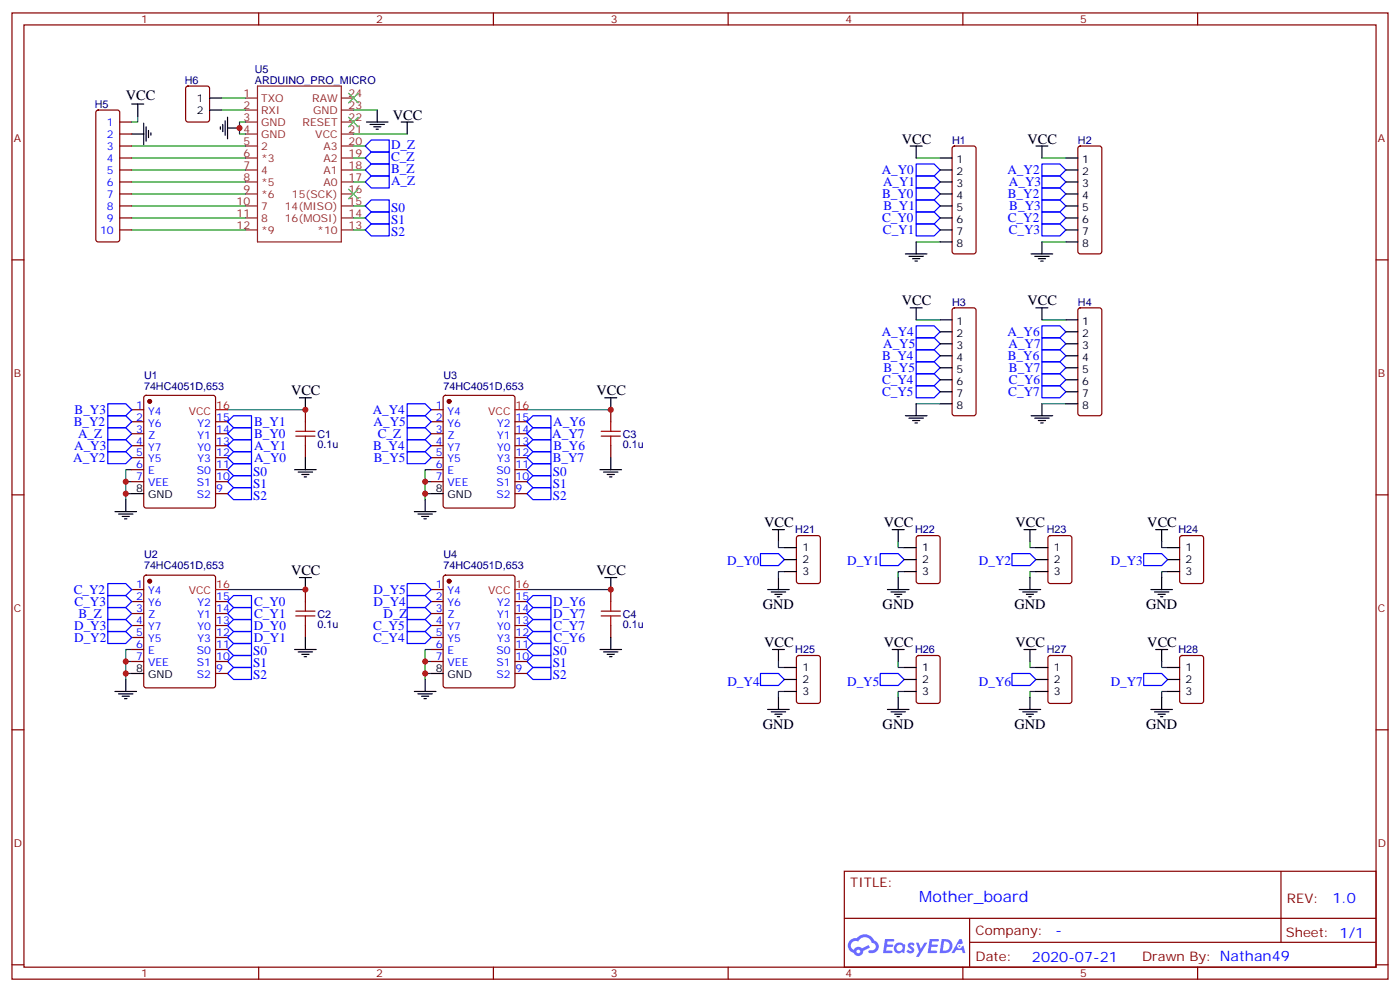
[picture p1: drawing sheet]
<svg xmlns="http://www.w3.org/2000/svg" width="412mm" height="292mm" viewBox="0 0 412 292" stroke-linecap="round" stroke-linejoin="round" font-family="sans-serif">
<g fill="none" stroke="#8c2424" stroke-width=".35">
<path d="M72.3 39.4h3.5M72.3 32.4h3.5M72.3 28.9h3.5M72.3 35.9h3.5M75.8 25.3h24.7v45.9h-24.7zM100.5 39.4h3.6M100.5 32.4h3.6M100.5 28.9h3.6M100.5 35.9h3.6M72.3 43h3.5M72.3 46.5h3.5M72.3 50h3.5"/>
<path d="M72.3 53.6h3.5M72.3 57.1h3.5M100.5 43h3.6M100.5 46.5h3.6M100.5 50h3.6M100.5 53.6h3.6M100.5 57.1h3.6M72.3 60.6h3.5M72.3 64.1h3.5M72.3 67.7h3.5M100.5 60.6h3.6M100.5 64.1h3.6"/>
<path d="M100.5 67.7h3.6"/>
</g>
<g fill="none" stroke="#000" stroke-width=".35">
<path d="M38.8 39.4h3.5M38.8 30.6h3.5M40.6 30.6v3.5M42.3 36.3v6.3M43 37.3v4.3M43.7 38.4v2.1M44.4 39.1v.7M61.7 28.9h3.6M61.7 32.4h3.6M64.9 37.3v.7M65.6 36.6v2.1M66.3 35.6v4.2"/>
<path d="M67 37.7h3.6M67 34.5v6.4M107.9 35.9h6.4M109 36.6h4.2M110.1 37.3h2.1M110.8 38h.7M111.1 32.4v3.5M118.2 35.9h3.5M119.9 35.9v3.5M88.2 117.1h3.5M90 117.1v3.5M178.2 117.1h3.5"/>
<path d="M179.9 117.1v3.5M33.9 150.6h6.3M34.9 151.3h4.3M36 152h2.1M36.7 152.7h.7M37 147v3.6M38.8 145.3h3.5M122.1 150.6h6.3M123.1 151.3h4.3M124.2 152h2.1M124.9 152.7h.7M125.2 147v3.6"/>
<path d="M127 145.3h3.5M88.2 170h3.5M90 170v3.5M178.2 170h3.5M179.9 170v3.5M37 200v3.5M38.8 198.2h3.5M125.2 200v3.5M127 198.2h3.5M33.9 203.5h6.3M34.9 204.2h4.3M36 204.9h2.1"/>
<path d="M36.7 205.6h.7M122.1 203.5h6.3M123.1 204.2h4.3M124.2 204.9h2.1M124.9 205.6h.7"/>
</g>
<g fill="none" stroke="#008700" stroke-width=".35">
<path d="M40.6 34.1v1.8h-1.8M65.3 32.4h7M65.3 28.9h7M72.3 35.9h-1.7v3.5h1.7M104.1 39.4h15.8M104.1 32.4h7M38.8 43h33.5M38.8 46.5h33.5M38.8 50h33.5M38.8 53.6h33.5M38.8 57.1h33.5M104.1 43h3.5"/>
<path d="M104.1 46.5h3.5M104.1 50h3.5M104.1 53.6h3.5M38.8 67.7h33.5M38.8 64.1h33.5M38.8 60.6h33.5M104.1 67.7h3.5M104.1 64.1h3.5M104.1 60.6h3.5M38.8 138.2h-1.8v7.1M67 120.6h23M127 138.2h-1.8v7.1"/>
<path d="M155.2 120.6h24.7M37 141.7h1.8M38.8 145.3h-1.8v1.7M125.2 141.7h1.8M127 145.3h-1.8v1.7M67 173.5h23M155.2 173.5h24.7M37 194.7h1.8M38.8 198.2h-1.8v1.8M38.8 191.1h-1.8v7.1M125.2 194.7h1.8M127 198.2h-1.8v1.8"/>
<path d="M127 191.1h-1.8v7.1"/>
</g>
<g fill="none" stroke="#00f" stroke-width=".35">
<path d="M107.6 43l1.8-1.8h5.3v3.5h-5.3zM107.6 46.5l1.8-1.8h5.3v3.6h-5.3zM107.6 50l1.8-1.7h5.3v3.5h-5.3zM107.6 53.6l1.8-1.8h5.3v3.5h-5.3zM109.4 58.8h5.3v3.6h-5.3l-1.8-1.8zM109.4 62.4h5.3v3.5h-5.3l-1.8-1.8zM109.4 65.9h5.3v3.5h-5.3l-1.8-1.7zM31.7 125.9h5.3l1.8 1.7-1.8 1.8h-5.3zM68.8 136.5h5.3v3.5h-5.3l-1.8-1.8zM68.8 140h5.3v3.5h-5.3l-1.8-1.8zM119.9 125.9h5.3l1.8 1.7-1.8 1.8h-5.3zM157 136.5h5.3v3.5h-5.3l-1.8-1.8z"/>
<path d="M157 140h5.3v3.5h-5.3l-1.8-1.8zM68.8 143.5h5.3v3.5h-5.3l-1.8-1.7zM157 143.5h5.3v3.5h-5.3l-1.8-1.7zM31.7 178.8h5.3l1.8 1.8-1.8 1.7h-5.3zM119.9 178.8h5.3l1.8 1.8-1.8 1.7h-5.3zM68.8 189.4h5.3v3.5h-5.3l-1.8-1.8zM68.8 192.9h5.3v3.5h-5.3l-1.8-1.7zM68.8 196.4h5.3v3.6h-5.3l-1.8-1.8zM157 189.4h5.3v3.5h-5.3l-1.8-1.8zM157 192.9h5.3v3.5h-5.3l-1.8-1.7zM157 196.4h5.3v3.6h-5.3l-1.8-1.8z"/>
</g>
<path d="M102.7 27.4l2.8 2.9M102.7 34.5l2.8 2.8M105.5 27.4l-2.8 2.9M105.5 34.5l-2.8 2.8M102.7 55.7l2.8 2.8M105.5 55.7l-2.8 2.8" fill="none" stroke="#3c3" stroke-width=".35"/>
<g fill="none" stroke="#870000" stroke-width=".35">
<path d="M3.5 3.8h405.4v284.3h-405.4zM7.1 7.3h398.2v277.3h-398.2zM76.2 3.8v3.5M145.3 3.8v3.5M214.5 3.8v3.5M283.6 3.8v3.5M352.8 3.8v3.5M28.5 32.6l.4-.2h5.7l.5 .2 .2 .5v37.4l-.3 .5-.4 .2h-5.7l-.5-.2-.2-.5v-37.4zM35.3 35.9h3.5M35.3 39.4h3.5M54.9 25.5l.5-.2h5.6l.7 .5v9.4l-.4 .7h-5.9l-.7-.4v-9.5zM35.3 43h3.5"/>
<path d="M35.3 46.5h3.5M35.3 50h3.5M35.3 53.6h3.5M35.3 57.1h3.5M3.5 76.5h3.6M35.3 60.6h3.5M35.3 64.1h3.5M35.3 67.7h3.5M405.3 76.5h3.6M42.6 116.6l.4-.3h19.8l.6 .5 .1 32-.5 .7h-20l-.6-.5-.1-31.9zM130.8 116.6l.4-.3h19.8l.6 .5 .1 32-.5 .7h-20l-.6-.5-.1-31.9zM38.8 120.6h3.5"/>
<path d="M38.8 124.1h3.5M38.8 127.6h3.5M38.8 131.2h3.5M38.8 134.7h3.5M38.8 138.2h3.5M63.5 124.1h3.5M63.5 127.6h3.5M63.5 131.2h3.5M63.5 134.7h3.5M63.5 138.2h3.5M127 120.6h3.5M127 124.1h3.5"/>
<path d="M127 127.6h3.5M127 131.2h3.5M127 134.7h3.5M127 138.2h3.5M151.7 124.1h3.5M151.7 127.6h3.5M151.7 131.2h3.5M151.7 134.7h3.5M151.7 138.2h3.5M3.5 145.6h3.6M38.8 141.7h3.5M63.5 141.7h3.5"/>
<path d="M63.5 145.3h3.5M127 141.7h3.5M151.7 141.7h3.5M151.7 145.3h3.5M405.3 145.6h3.6M38.8 173.5h3.5M38.8 177h3.5M42.6 169.5l.4-.2h19.8l.6 .4 .1 32-.5 .7h-20l-.6-.4-.1-32zM63.5 177h3.5M127 173.5h3.5M127 177h3.5M130.8 169.5l.4-.2h19.8l.6 .4 .1 32-.5 .7h-20l-.6-.4-.1-32z"/>
<path d="M151.7 177h3.5M38.8 180.6h3.5M38.8 184.1h3.5M38.8 187.6h3.5M38.8 191.1h3.5M38.8 194.7h3.5M63.5 180.6h3.5M63.5 184.1h3.5M63.5 187.6h3.5M63.5 191.1h3.5M63.5 194.7h3.5M63.5 198.2h3.5"/>
<path d="M127 180.6h3.5M127 184.1h3.5M127 187.6h3.5M127 191.1h3.5M127 194.7h3.5M151.7 180.6h3.5M151.7 184.1h3.5M151.7 187.6h3.5M151.7 191.1h3.5M151.7 194.7h3.5M151.7 198.2h3.5M3.5 214.8h3.6"/>
<path d="M405.3 214.8h3.6M248.7 256.4h156.6v28.2h-156.6zM377.3 256.4v20.9M248.7 270.2h156.5M285.6 277.3h119.6M285.6 270.2v14.2M3.5 283.9h3.6M76.2 284.6v3.5M145.3 284.6v3.5M214.5 284.6v3.5M283.6 284.6v3.5M352.8 284.6v3.5"/>
<path d="M405.3 283.9h3.6"/>
</g>
<g fill="#870000" stroke="#870000" stroke-width=".35">
<circle cx="44.1" cy="171" r=".53"/>
<circle cx="132.3" cy="118.1" r=".53"/>
<circle cx="132.3" cy="171" r=".53"/>
<circle cx="44.1" cy="118.1" r=".53"/>
</g>
<path d="M63.5 120.6h3.5M151.7 120.6h3.5M63.5 173.5h3.5M151.7 173.5h3.5" fill="none" stroke="#f00" stroke-width=".35"/>
<g fill="#5487ff">
<path d="M267.7 277.6a1.22 1.22 0 0 1 1.7 .2l-.4 .6a.47 .47 0 0 0-.3-.4 .47 .47 0 0 0-.5 .2l.1 .2a1.14 1.14 0 0 1 .8 1.8 1.14 1.14 0 0 1-1.9 0l-.2-.2 .5-.6 .7 .5a.29 .29 0 0 0 .3-.3 .29 .29 0 0 0-.2-.3 1.04 1.04 0 0 1-.6-1.7z"/>
<path d="M260.7 276.3h2.4l.3 .2-.2 .5-1.8 .1-.1 .8h1.5l.3 .4-.3 .4h-1.6l-.2 1.1h1.7l.2 .3-.2 .3-2.6 .1z"/>
<path d="M273.8 276.3h2.4l.3 .2-.1 .5-1.8 .1-.2 .8h1.6l.3 .4-.4 .4h-1.6l-.1 1.1h1.7l.2 .3-.2 .3-2.6 .1z"/>
<path d="M282.6 276.3h.7l.3 1.3-.6 .3a.69 .69 0 0 0-1 .3 .69 .69 0 0 0 .4 .9 .69 .69 0 0 0 .9-.6l.5-.2 .6 2.2h-.8l-.2-.9h-1.8l-.5 .9h-.8z"/>
<path d="M269.8 277.4h.8l.6 1.8 1.1-1.8h.9l-2.6 4.2h-.8l.9-1.5z"/>
<path d="M277.4 276.3l-.6 4.2h1.3a2.11 2.11 0 0 0 2.5-2.1 2.11 2.11 0 0 0-2.5-2.1zM278.1 277.1a1.39 1.39 0 0 1 1.7 1.4 1.39 1.39 0 0 1-1.8 1.3h-.3z"/>
<path d="M263.7 277.9a1.54 1.54 0 0 0-.1 2.2 1.54 1.54 0 0 0 2.2 .1l.6 .3 .3-2.3-.2-.3h-.4a1.49 1.49 0 0 0-2.4 0zM264 278.9a.94 .94 0 0 1 1.8 0 .94 .94 0 0 1-1.8 0z"/>
<path d="M250.4 276.7a2.18 2.18 0 0 0 1.1 3.7 1.44 1.44 0 0 0 1.6 .9 1.44 1.44 0 0 0 1.2-1.4l2-1.1-.5-.7-1.9 1a1.47 1.47 0 0 0-2.4 .4 1.39 1.39 0 0 1-.7-1.9 1.39 1.39 0 0 1 2-.5 2.12 2.12 0 0 1 2.2-1.3 2.12 2.12 0 0 1 1.9 1.7 1.14 1.14 0 0 1 1.1 1.4 1.14 1.14 0 0 1-1.7 .7 .43 .43 0 0 0-.5 .4 .43 .43 0 0 0 .4 .5 1.98 1.98 0 0 0 2.5-1.2 1.98 1.98 0 0 0-1.2-2.6 3.1 3.1 0 0 0-5.3-.6l-.9 .1zM252.3 280a.55 .55 0 0 1 1.1 0 .55 .55 0 0 1-1.1 0z"/>
<circle cx="282.6" cy="278.4" r=".26"/>
</g>
<g fill="none" stroke="#00f" stroke-width=".35">
<path d="M269.9 58.8h5.3l1.7 1.8-1.7 1.8h-5.3zM269.9 55.3h5.3l1.7 1.8-1.7 1.7h-5.3zM269.9 51.8h5.3l1.7 1.8-1.7 1.7h-5.3zM269.9 48.3h5.3l1.7 1.7-1.7 1.8h-5.3zM306.9 58.8h5.3l1.8 1.8-1.8 1.8h-5.3zM306.9 55.3h5.3l1.8 1.8-1.8 1.7h-5.3zM306.9 51.8h5.3l1.8 1.8-1.8 1.7h-5.3zM306.9 48.3h5.3l1.8 1.7-1.8 1.8h-5.3zM269.9 65.9h5.3l1.7 1.8-1.7 1.7h-5.3zM269.9 62.4h5.3l1.7 1.7-1.7 1.8h-5.3zM306.9 65.9h5.3l1.8 1.8-1.8 1.7h-5.3zM306.9 62.4h5.3l1.8 1.7-1.8 1.8h-5.3z"/>
<path d="M269.9 99.4h5.3l1.7 1.8-1.7 1.7h-5.3zM269.9 95.9h5.3l1.7 1.7-1.7 1.8h-5.3zM306.9 99.4h5.3l1.8 1.8-1.8 1.7h-5.3zM306.9 95.9h5.3l1.8 1.7-1.8 1.8h-5.3zM31.7 118.8h5.3l1.8 1.8-1.8 1.7h-5.3zM119.9 118.8h5.3l1.8 1.8-1.8 1.7h-5.3zM269.9 113.5h5.3l1.7 1.8-1.7 1.8h-5.3zM269.9 110h5.3l1.7 1.8-1.7 1.7h-5.3zM269.9 106.5h5.3l1.7 1.7-1.7 1.8h-5.3zM269.9 102.9h5.3l1.7 1.8-1.7 1.8h-5.3zM306.9 113.5h5.3l1.8 1.8-1.8 1.8h-5.3zM306.9 110h5.3l1.8 1.8-1.8 1.7h-5.3z"/>
<path d="M306.9 106.5h5.3l1.8 1.7-1.8 1.8h-5.3zM306.9 102.9h5.3l1.8 1.8-1.8 1.8h-5.3zM31.7 132.9h5.3l1.8 1.8-1.8 1.8h-5.3zM31.7 129.4h5.3l1.8 1.8-1.8 1.7h-5.3zM31.7 122.3h5.3l1.8 1.8-1.8 1.8h-5.3zM67 127.6l1.8-1.7h5.3v3.5h-5.3zM68.8 132.9h5.3v3.6h-5.3l-1.8-1.8zM68.8 129.4h5.3v3.5h-5.3l-1.8-1.7zM68.8 122.3h5.3v3.6h-5.3l-1.8-1.8zM119.9 122.3h5.3l1.8 1.8-1.8 1.8h-5.3zM119.9 129.4h5.3l1.8 1.8-1.8 1.7h-5.3zM119.9 132.9h5.3l1.8 1.8-1.8 1.8h-5.3z"/>
<path d="M155.2 134.7l1.8-1.8h5.3v3.6h-5.3zM157 122.3h5.3v3.6h-5.3l-1.8-1.8zM157 125.9h5.3v3.5h-5.3l-1.8-1.8zM157 129.4h5.3v3.5h-5.3l-1.8-1.7zM31.7 171.7h5.3l1.8 1.8-1.8 1.8h-5.3zM31.7 175.3h5.3l1.8 1.7-1.8 1.8h-5.3zM67 177l1.8-1.7h5.3v3.5h-5.3zM68.8 178.8h5.3v3.5h-5.3l-1.8-1.7zM119.9 175.3h5.3l1.8 1.7-1.8 1.8h-5.3zM119.9 171.7h5.3l1.8 1.8-1.8 1.8h-5.3zM155.2 177l1.8-1.7h5.3v3.5h-5.3zM224 162.9h5.3l1.8 1.8-1.8 1.7h-5.3z"/>
<path d="M259.3 162.9h5.3l1.7 1.8-1.7 1.7h-5.3zM298.1 162.9h5.3l1.8 1.8-1.8 1.7h-5.3zM336.9 162.9h5.3l1.8 1.8-1.8 1.7h-5.3zM31.7 185.8h5.3l1.8 1.8-1.8 1.8h-5.3zM31.7 182.3h5.3l1.8 1.8-1.8 1.7h-5.3zM68.8 182.3h5.3v3.5h-5.3l-1.8-1.7zM68.8 185.8h5.3v3.6h-5.3l-1.8-1.8zM119.9 185.8h5.3l1.8 1.8-1.8 1.8h-5.3zM119.9 182.3h5.3l1.8 1.8-1.8 1.7h-5.3zM155.2 180.6l1.8-1.8h5.3v3.5h-5.3zM157 185.8h5.3v3.6h-5.3l-1.8-1.8zM157 182.3h5.3v3.5h-5.3l-1.8-1.7z"/>
<path d="M224 198.2h5.3l1.8 1.8-1.8 1.7h-5.3zM259.3 198.2h5.3l1.7 1.8-1.7 1.7h-5.3zM298.1 198.2h5.3l1.8 1.8-1.8 1.7h-5.3zM336.9 198.2h5.3l1.8 1.8-1.8 1.7h-5.3z"/>
</g>
<g fill="none" stroke="#870000" stroke-width=".35">
<path d="M280.7 43.2l.5-.2h5.6l.5 .2 .2 .5v30.3l-.2 .5-.5 .2h-5.6l-.5-.2-.2-.5v-30.3zM317.7 43.2l.5-.2h5.6l.5 .2 .3 .5v30.3l-.3 .5-.5 .2h-5.6l-.5-.2-.2-.5v-30.3zM280.7 90.8l.5-.2h5.6l.5 .2 .2 .5v30.3l-.2 .5-.5 .2h-5.6l-.5-.2-.2-.5v-30.3zM317.7 90.8l.5-.2h5.6l.5 .2 .3 .5v30.3l-.3 .5-.5 .2h-5.6l-.5-.2-.2-.5v-30.3zM90 120.6v3.5M90 131.2v3.5M179.9 120.6v3.5M179.9 131.2v3.5M234.8 157.8l.5-.2h5.6l.7 .5 .1 12.9-.5 .7h-5.9l-.6-.4-.1-13zM270.1 157.8l.5-.2h5.6l.7 .5v12.9l-.4 .7h-5.9l-.7-.4v-13zM308.9 157.8l.5-.2h5.6l.7 .5v12.9l-.4 .7h-5.9l-.7-.4v-13zM347.7 157.8l.5-.2h5.6l.7 .5v12.9l-.4 .7h-5.9l-.7-.4v-13z"/>
<path d="M90 173.5v3.5M179.9 173.5v3.5M90 184.1v3.5M179.9 184.1v3.5M234.8 193.1l.5-.2h5.6l.7 .4 .1 13-.5 .7h-5.9l-.6-.5-.1-12.9zM270.1 193.1l.5-.2h5.6l.7 .4v13l-.4 .7h-5.9l-.7-.5v-12.9zM308.9 193.1l.5-.2h5.6l.7 .4v13l-.4 .7h-5.9l-.7-.5v-12.9zM347.7 193.1l.5-.2h5.6l.7 .4v13l-.4 .7h-5.9l-.7-.5v-12.9z"/>
</g>
<g fill="none" stroke="#000" stroke-width=".35">
<path d="M268.1 43h3.5M269.9 43v3.5M276.9 46.5h3.6M276.9 50h3.6M276.9 53.6h3.6M276.9 57.1h3.6M305.2 43h3.5M306.9 43v3.5M314 46.5h3.5M314 50h3.5M314 53.6h3.5M314 57.1h3.5"/>
<path d="M266.7 74.7h6.3M267.8 75.4h4.2M268.8 76.1h2.1M269.5 76.8h.7M269.9 71.2v3.5M276.9 60.6h3.6M276.9 64.1h3.6M276.9 67.7h3.6M276.9 71.2h3.6M303.7 74.7h6.4M304.8 75.4h4.2M305.9 76.1h2.1"/>
<path d="M306.6 76.8h.7M306.9 71.2v3.5M314 60.6h3.5M314 64.1h3.5M314 67.7h3.5M314 71.2h3.5M268.1 90.6h3.5M269.9 90.6v3.5M276.9 94.1h3.6M276.9 97.6h3.6M305.2 90.6h3.5M306.9 90.6v3.5"/>
<path d="M314 94.1h3.5M314 97.6h3.5M269.9 118.8v3.5M276.9 101.2h3.6M276.9 104.7h3.6M276.9 108.2h3.6M276.9 111.8h3.6M276.9 115.3h3.6M276.9 118.8h3.6M306.9 118.8v3.5M314 101.2h3.5M314 104.7h3.5"/>
<path d="M314 108.2h3.5M314 111.8h3.5M314 115.3h3.5M314 118.8h3.5M86.8 138.2h6.3M87.8 138.9h4.3M88.9 139.6h2.1M90 134.7v3.5M176.7 138.2h6.4M177.8 138.9h4.2M178.9 139.6h2.1M179.9 134.7v3.5"/>
<path d="M266.7 122.3h6.3M267.8 123h4.2M268.8 123.8h2.1M269.5 124.5h.7M303.7 122.3h6.4M304.8 123h4.2M305.9 123.8h2.1M306.6 124.5h.7M89.6 140.3h.7M179.6 140.3h.7M227.5 155.9h3.6M229.3 155.9v3.5"/>
<path d="M262.8 155.9h3.5M264.6 155.9v3.5M301.6 155.9h3.6M303.4 155.9v3.5M340.4 155.9h3.6M342.2 155.9v3.5M226.1 173.5h6.4M227.2 174.2h4.2M228.2 174.9h2.2M229 175.6h.7M229.3 170v3.5M231.1 168.2h3.5"/>
<path d="M231.1 161.1h3.5M231.1 164.7h3.5M261.4 173.5h6.4M262.5 174.2h4.2M263.5 174.9h2.1M264.2 175.6h.7M264.6 170v3.5M266.3 168.2h3.6M266.3 161.1h3.6M266.3 164.7h3.6M300.2 173.5h6.4M301.3 174.2h4.2"/>
<path d="M302.3 174.9h2.1M303 175.6h.7M303.4 170v3.5M305.2 168.2h3.5M305.2 161.1h3.5M305.2 164.7h3.5M339 173.5h6.4M340.1 174.2h4.2M341.1 174.9h2.2M341.8 175.6h.7M342.2 170v3.5M344 168.2h3.5"/>
<path d="M344 161.1h3.5M344 164.7h3.5M86.8 191.1h6.3M87.8 191.8h4.3M88.9 192.5h2.1M89.6 193.3h.7M90 187.6v3.5M176.7 191.1h6.4M177.8 191.8h4.2M178.9 192.5h2.1M179.6 193.3h.7M179.9 187.6v3.5"/>
<path d="M227.5 191.1h3.6M229.3 191.1v3.6M231.1 196.4h3.5M231.1 200h3.5M262.8 191.1h3.5M264.6 191.1v3.6M266.3 196.4h3.6M266.3 200h3.6M301.6 191.1h3.6M303.4 191.1v3.6M305.2 196.4h3.5M305.2 200h3.5"/>
<path d="M340.4 191.1h3.6M342.2 191.1v3.6M344 196.4h3.5M344 200h3.5M226.1 208.8h6.4M227.2 209.5h4.2M228.2 210.2h2.2M229 210.9h.7M229.3 205.2v3.6M231.1 203.5h3.5M261.4 208.8h6.4M262.5 209.5h4.2"/>
<path d="M263.5 210.2h2.1M264.2 210.9h.7M264.6 205.2v3.6M266.3 203.5h3.6M300.2 208.8h6.4M301.3 209.5h4.2M302.3 210.2h2.1M303 210.9h.7M303.4 205.2v3.6M305.2 203.5h3.5M339 208.8h6.4M340.1 209.5h4.2"/>
<path d="M341.1 210.2h2.2M341.8 210.9h.7M342.2 205.2v3.6M344 203.5h3.5"/>
</g>
<g fill="none" stroke="#008700" stroke-width=".35">
<path d="M269.9 46.5h7M306.9 46.5h7.1M269.9 71.2h7M306.9 71.2h7.1M269.9 94.1h7M306.9 94.1h7.1M269.9 118.8h7M306.9 118.8h7.1M229.3 159.4v1.7h1.8M264.6 159.4v1.7h1.7M303.4 159.4v1.7h1.8M342.2 159.4v1.7h1.8"/>
<path d="M231.1 168.2h-1.8v1.8M266.3 168.2h-1.7v1.8M305.2 168.2h-1.8v1.8M344 168.2h-1.8v1.8M229.3 194.7v1.7h1.8M264.6 194.7v1.7h1.7M303.4 194.7v1.7h1.8M342.2 194.7v1.7h1.8M231.1 203.5h-1.8v1.7M266.3 203.5h-1.7v1.7M305.2 203.5h-1.8v1.7M344 203.5h-1.8v1.7"/>
</g>
<g fill="none" stroke="#a10000" stroke-width=".35">
<path d="M87.1 126.9h5.7M87.1 128.3h5.7M90 124.1v2.8M90 128.3v2.9M177.1 126.9h5.6M177.1 128.3h5.6M179.9 124.1v2.8M179.9 128.3v2.9M87.1 179.8h5.7M90 177v2.8M177.1 179.8h5.6M179.9 177v2.8"/>
<path d="M87.1 181.3h5.7M90 181.3v2.8M177.1 181.3h5.6M179.9 181.3v2.8"/>
</g>
<g fill="#c00">
<circle cx="70.6" cy="37.7" r=".88"/>
<circle cx="125.2" cy="145.3" r=".88"/>
<circle cx="125.2" cy="141.7" r=".88"/>
<circle cx="37" cy="194.7" r=".88"/>
<circle cx="37" cy="198.2" r=".88"/>
<circle cx="125.2" cy="194.7" r=".88"/>
<circle cx="125.2" cy="198.2" r=".88"/>
<circle cx="37" cy="145.3" r=".88"/>
<circle cx="37" cy="141.7" r=".88"/>
<circle cx="90" cy="120.6" r=".88"/>
<circle cx="90" cy="173.5" r=".88"/>
<circle cx="179.9" cy="120.6" r=".88"/>
<circle cx="179.9" cy="173.5" r=".88"/>
</g>
<text font-size="4.6" fill="#00f" x="270.8" y="265.4">Mother_board</text>
<g font-size="4.2">
<text x="37" y="29.4">VCC</text>
<text x="115.7" y="35.2">VCC</text>
<text x="265.6" y="42.3">VCC</text>
<text x="302.7" y="42.3">VCC</text>
<text x="265.6" y="89.9">VCC</text>
<text x="302.7" y="89.9">VCC</text>
<text x="85.7" y="116.3">VCC</text>
<text x="175.7" y="116.3">VCC</text>
<text x="225.1" y="155.2">VCC</text>
<text x="260.3" y="155.2">VCC</text>
<text x="299.2" y="155.2">VCC</text>
<text x="338" y="155.2">VCC</text>
<text x="85.7" y="169.3">VCC</text>
<text x="175.7" y="169.3">VCC</text>
<text x="224.7" y="179.1">GND</text>
<text x="260" y="179.1">GND</text>
<text x="298.8" y="179.1">GND</text>
<text x="337.6" y="179.1">GND</text>
<text x="225.1" y="190.4">VCC</text>
<text x="260.3" y="190.4">VCC</text>
<text x="299.2" y="190.4">VCC</text>
<text x="338" y="190.4">VCC</text>
<text x="224.7" y="214.4">GND</text>
<text x="260" y="214.4">GND</text>
<text x="298.8" y="214.4">GND</text>
<text x="337.6" y="214.4">GND</text>
</g>
<g font-size="4.2" fill="#00f">
<text x="392.5" y="265.7">1.0</text>
<text x="310.9" y="275.2">-</text>
<text x="304" y="283">2020-07-21</text>
</g>
<g font-size="3.9" fill="#00f">
<text x="115.2" y="43.7">D_Z</text>
<text x="115.2" y="47.2">C_Z</text>
<text x="115.2" y="50.8">B_Z</text>
<text x="259.7" y="51.3">A_Y0</text>
<text x="296.8" y="51.3">A_Y2</text>
<text x="115.2" y="54.3">A_Z</text>
<text x="259.8" y="58.3">B_Y0</text>
<text x="260.1" y="54.8">A_Y1</text>
<text x="296.9" y="58.3">B_Y2</text>
<text x="297.2" y="54.8">A_Y3</text>
<text x="115.2" y="62.4">S0</text>
<text x="115.2" y="65.9">S1</text>
<text x="259.8" y="65.4">C_Y0</text>
<text x="260.3" y="61.8">B_Y1</text>
<text x="296.9" y="65.4">C_Y2</text>
<text x="297.3" y="61.8">B_Y3</text>
<text x="115.2" y="69.4">S2</text>
<text x="260.1" y="68.9">C_Y1</text>
<text x="297.1" y="68.9">C_Y3</text>
<text x="259.7" y="98.9">A_Y4</text>
<text x="296.8" y="98.9">A_Y6</text>
<text x="259.8" y="106">B_Y4</text>
<text x="260.2" y="102.4">A_Y5</text>
<text x="296.9" y="106">B_Y6</text>
<text x="297.1" y="102.4">A_Y7</text>
<text x="259.8" y="113">C_Y4</text>
<text x="260.3" y="109.5">B_Y5</text>
<text x="297.1" y="113">C_Y6</text>
<text x="297.2" y="109.5">B_Y7</text>
<text x="259.8" y="116.5">C_Y5</text>
<text x="297" y="116.5">C_Y7</text>
<text x="21.7" y="125.3">B_Y2</text>
<text x="22" y="121.8">B_Y3</text>
<text x="74.9" y="125.3">B_Y1</text>
<text x="109.8" y="121.8">A_Y4</text>
<text x="110.1" y="125.3">A_Y5</text>
<text x="163" y="125.3">A_Y6</text>
<text x="23" y="128.9">A_Z</text>
<text x="74.8" y="128.9">B_Y0</text>
<text x="111.3" y="128.9">C_Z</text>
<text x="162.7" y="128.9">A_Y7</text>
<text x="21.6" y="135.9">A_Y2</text>
<text x="21.9" y="132.4">A_Y3</text>
<text x="74.8" y="135.9">A_Y0</text>
<text x="74.9" y="132.4">A_Y1</text>
<text x="109.9" y="132.4">B_Y4</text>
<text x="110.2" y="135.9">B_Y5</text>
<text x="162.8" y="135.9">B_Y7</text>
<text x="163.1" y="132.4">B_Y6</text>
<text x="74.6" y="140">S0</text>
<text x="74.6" y="143.5">S1</text>
<text x="162.8" y="140">S0</text>
<text x="162.8" y="143.5">S1</text>
<text x="74.6" y="147">S2</text>
<text x="162.8" y="147">S2</text>
<text x="214.2" y="166.4">D_Y0</text>
<text x="249.6" y="166.4">D_Y1</text>
<text x="288.4" y="166.4">D_Y2</text>
<text x="327.2" y="166.4">D_Y3</text>
<text x="21.7" y="174.8">C_Y2</text>
<text x="22" y="178.3">C_Y3</text>
<text x="74.8" y="178.3">C_Y0</text>
<text x="110.1" y="178.3">D_Y4</text>
<text x="110.1" y="174.7">D_Y5</text>
<text x="163" y="178.3">D_Y6</text>
<text x="21.9" y="185.3">D_Y3</text>
<text x="23.1" y="181.8">B_Z</text>
<text x="74.7" y="185.3">D_Y0</text>
<text x="74.9" y="181.8">C_Y1</text>
<text x="109.9" y="185.3">C_Y5</text>
<text x="113" y="181.8">D_Z</text>
<text x="163" y="181.8">D_Y7</text>
<text x="163.1" y="185.3">C_Y7</text>
<text x="21.9" y="188.9">D_Y2</text>
<text x="74.8" y="188.8">D_Y1</text>
<text x="109.9" y="188.8">C_Y4</text>
<text x="163.1" y="188.8">C_Y6</text>
<text x="74.6" y="192.9">S0</text>
<text x="74.6" y="196.4">S1</text>
<text x="162.8" y="192.9">S0</text>
<text x="162.8" y="196.4">S1</text>
<text x="74.6" y="200">S2</text>
<text x="162.8" y="200">S2</text>
<text x="214.3" y="201.7">D_Y4</text>
<text x="249.6" y="201.7">D_Y5</text>
<text x="288.4" y="201.7">D_Y6</text>
<text x="327.2" y="201.7">D_Y7</text>
</g>
<g font-size="3.9" fill="#800">
<text x="250.5" y="261">TITLE:</text>
<text x="379.1" y="265.7">REV:</text>
<text x="287.4" y="275.2">Company:</text>
<text x="378.7" y="275.8">Sheet: 1/1</text>
<text x="287.4" y="282.9">Date:</text>
<text x="336.4" y="282.9">Drawn By: Nathan49</text>
</g>
<g font-size="3.2" fill="#800">
<text x="41.6" y="6.8">1</text>
<text x="110.8" y="6.8">2</text>
<text x="179.9" y="6.8">3</text>
<text x="249.1" y="6.8">4</text>
<text x="318.2" y="6.8">5</text>
<text x="4.1" y="41.9">A</text>
<text x="405.9" y="41.9">A</text>
<text x="4.1" y="111.1">B</text>
<text x="405.9" y="111.1">B</text>
<text x="4.1" y="180.2">C</text>
<text x="405.9" y="180.2">C</text>
<text x="4.1" y="249.3">D</text>
<text x="405.9" y="249.3">D</text>
<text x="41.6" y="287.6">1</text>
<text x="110.8" y="287.6">2</text>
<text x="179.9" y="287.6">3</text>
<text x="249.1" y="287.6">4</text>
<text x="318.2" y="287.6">5</text>
</g>
<g font-size="3.2" fill="#000080">
<text x="75.1" y="21.5">U5</text>
<text x="54.4" y="24.7">H6</text>
<text x="75.1" y="24.7">ARDUINO_PRO_MICRO</text>
<text x="27.9" y="31.8">H5</text>
<text x="280.5" y="42.4">H1</text>
<text x="317.5" y="42.4">H2</text>
<text x="280.5" y="90">H3</text>
<text x="317.5" y="90">H4</text>
<text x="42.4" y="111.4">U1</text>
<text x="130.6" y="111.4">U3</text>
<text x="42.4" y="114.7">74HC4051D,653</text>
<text x="130.6" y="114.7">74HC4051D,653</text>
<text x="93.5" y="131.9">0.1u</text>
<text x="93.5" y="128.8">C1</text>
<text x="183.4" y="131.9">0.1u</text>
<text x="183.4" y="128.8">C3</text>
<text x="234.3" y="157">H21</text>
<text x="269.5" y="157">H22</text>
<text x="308.3" y="157">H23</text>
<text x="347.1" y="157">H24</text>
<text x="42.4" y="167.6">74HC4051D,653</text>
<text x="42.4" y="164.3">U2</text>
<text x="130.6" y="167.6">74HC4051D,653</text>
<text x="130.6" y="164.3">U4</text>
<text x="93.5" y="184.9">0.1u</text>
<text x="93.5" y="181.7">C2</text>
<text x="183.4" y="184.9">0.1u</text>
<text x="183.4" y="181.7">C4</text>
<text x="234.3" y="192.2">H25</text>
<text x="269.5" y="192.2">H26</text>
<text x="308.3" y="192.2">H27</text>
<text x="347.1" y="192.2">H28</text>
</g>
<g font-size="3.2">
<text x="58" y="29.9">1</text>
<text x="58" y="33.4">2</text>
<text x="281.8" y="47.9">1</text>
<text x="318.8" y="47.9">1</text>
<text x="281.8" y="51.4">2</text>
<text x="318.8" y="51.4">2</text>
<text x="281.8" y="55">3</text>
<text x="281.8" y="58.5">4</text>
<text x="318.8" y="55">3</text>
<text x="318.8" y="58.5">4</text>
<text x="281.8" y="62">5</text>
<text x="281.8" y="65.5">6</text>
<text x="318.8" y="62">5</text>
<text x="318.8" y="65.5">6</text>
<text x="281.8" y="69.1">7</text>
<text x="318.8" y="69.1">7</text>
<text x="281.8" y="72.6">8</text>
<text x="318.8" y="72.6">8</text>
<text x="281.8" y="95.5">1</text>
<text x="318.8" y="95.5">1</text>
<text x="281.8" y="99.1">2</text>
<text x="318.8" y="99.1">2</text>
<text x="281.8" y="102.6">3</text>
<text x="281.8" y="106.1">4</text>
<text x="318.8" y="102.6">3</text>
<text x="318.8" y="106.1">4</text>
<text x="281.8" y="109.6">5</text>
<text x="281.8" y="113.2">6</text>
<text x="318.8" y="109.6">5</text>
<text x="318.8" y="113.2">6</text>
<text x="281.8" y="116.7">7</text>
<text x="318.8" y="116.7">7</text>
<text x="281.8" y="120.2">8</text>
<text x="318.8" y="120.2">8</text>
<text x="40.1" y="144.9">8</text>
<text x="43.6" y="146.7">GND</text>
<text x="128.3" y="144.9">8</text>
<text x="131.8" y="146.7">GND</text>
<text x="236.4" y="162.2">1</text>
<text x="236.4" y="165.7">2</text>
<text x="271.6" y="162.2">1</text>
<text x="271.6" y="165.7">2</text>
<text x="310.4" y="162.2">1</text>
<text x="310.4" y="165.7">2</text>
<text x="349.2" y="162.2">1</text>
<text x="349.2" y="165.7">2</text>
<text x="236.4" y="169.3">3</text>
<text x="271.6" y="169.3">3</text>
<text x="310.4" y="169.3">3</text>
<text x="349.2" y="169.3">3</text>
<text x="40.1" y="197.8">8</text>
<text x="128.3" y="197.8">8</text>
<text x="236.4" y="197.5">1</text>
<text x="271.6" y="197.5">1</text>
<text x="310.4" y="197.5">1</text>
<text x="349.2" y="197.5">1</text>
<text x="43.6" y="199.6">GND</text>
<text x="131.8" y="199.6">GND</text>
<text x="236.4" y="201">2</text>
<text x="271.6" y="201">2</text>
<text x="310.4" y="201">2</text>
<text x="349.2" y="201">2</text>
<text x="236.4" y="204.5">3</text>
<text x="271.6" y="204.5">3</text>
<text x="310.4" y="204.5">3</text>
<text x="349.2" y="204.5">3</text>
</g>
<g font-size="3.2" fill="#8d2323">
<text x="71.7" y="28.5">1</text>
<text x="76.9" y="29.9">TXO</text>
<text x="92" y="29.9">RAW</text>
<text x="102.7" y="28.5">24</text>
<text x="71.7" y="35.6">3</text>
<text x="71.7" y="32">2</text>
<text x="76.9" y="33.4">RXI</text>
<text x="92.2" y="33.4">GND</text>
<text x="102.7" y="32">23</text>
<text x="102.7" y="35.6">22</text>
<text x="71.7" y="39.1">4</text>
<text x="76.9" y="40.5">GND</text>
<text x="76.9" y="37">GND</text>
<text x="89.1" y="37">RESET</text>
<text x="92.9" y="40.5">VCC</text>
<text x="102.7" y="39.1">21</text>
<text x="71.7" y="42.6">5</text>
<text x="71.7" y="46.1">6</text>
<text x="76.9" y="44">2</text>
<text x="76.9" y="47.6">*3</text>
<text x="95.3" y="47.6">A2</text>
<text x="95.3" y="44">A3</text>
<text x="102.7" y="46.1">19</text>
<text x="102.7" y="42.6">20</text>
<text x="71.7" y="49.7">7</text>
<text x="71.7" y="53.2">8</text>
<text x="76.9" y="51.1">4</text>
<text x="95.3" y="51.1">A1</text>
<text x="102.7" y="53.2">17</text>
<text x="102.7" y="49.7">18</text>
<text x="71.7" y="56.7">9</text>
<text x="76.9" y="54.6">*5</text>
<text x="76.9" y="58.1">*6</text>
<text x="86" y="58.1">15(SCK)</text>
<text x="95.3" y="54.6">A0</text>
<text x="102.7" y="56.7">16</text>
<text x="69.7" y="60.3">10</text>
<text x="69.7" y="63.8">11</text>
<text x="76.9" y="61.7">7</text>
<text x="76.9" y="65.2">8</text>
<text x="83.9" y="65.2">16(MOSI)</text>
<text x="83.9" y="61.7">14(MISO)</text>
<text x="102.7" y="63.8">14</text>
<text x="102.7" y="60.3">15</text>
<text x="69.7" y="67.3">12</text>
<text x="76.9" y="68.7">*9</text>
<text x="93.4" y="68.7">*10</text>
<text x="102.7" y="67.3">13</text>
</g>
<g font-size="3.2" fill="#00f">
<text x="31.5" y="37">1</text>
<text x="31.5" y="40.5">2</text>
<text x="31.5" y="44">3</text>
<text x="31.5" y="47.6">4</text>
<text x="31.5" y="51.1">5</text>
<text x="31.5" y="54.6">6</text>
<text x="31.5" y="58.1">7</text>
<text x="31.5" y="61.7">8</text>
<text x="31.5" y="65.2">9</text>
<text x="29.5" y="68.7">10</text>
<text x="40.1" y="120.2">1</text>
<text x="40.1" y="123.8">2</text>
<text x="43.6" y="122">Y4</text>
<text x="43.6" y="125.5">Y6</text>
<text x="58.2" y="125.5">Y2</text>
<text x="63.7" y="123.8">15</text>
<text x="128.3" y="120.2">1</text>
<text x="128.3" y="123.8">2</text>
<text x="131.8" y="122">Y4</text>
<text x="131.8" y="125.5">Y6</text>
<text x="146.4" y="125.5">Y2</text>
<text x="151.9" y="123.8">15</text>
<text x="40.1" y="127.3">3</text>
<text x="40.1" y="130.8">4</text>
<text x="43.6" y="129">Z</text>
<text x="58.2" y="129">Y1</text>
<text x="63.7" y="130.8">13</text>
<text x="63.7" y="127.3">14</text>
<text x="128.3" y="127.3">3</text>
<text x="128.3" y="130.8">4</text>
<text x="131.8" y="129">Z</text>
<text x="146.4" y="129">Y1</text>
<text x="151.9" y="130.8">13</text>
<text x="151.9" y="127.3">14</text>
<text x="40.1" y="134.3">5</text>
<text x="40.1" y="137.9">6</text>
<text x="43.6" y="132.6">Y7</text>
<text x="43.6" y="136.1">Y5</text>
<text x="58.2" y="136.1">Y3</text>
<text x="58.2" y="132.6">Y0</text>
<text x="63.7" y="137.9">11</text>
<text x="63.7" y="134.3">12</text>
<text x="128.3" y="134.3">5</text>
<text x="128.3" y="137.9">6</text>
<text x="131.8" y="132.6">Y7</text>
<text x="131.8" y="136.1">Y5</text>
<text x="146.4" y="136.1">Y3</text>
<text x="146.4" y="132.6">Y0</text>
<text x="151.9" y="137.9">11</text>
<text x="151.9" y="134.3">12</text>
<text x="40.1" y="141.4">7</text>
<text x="43.6" y="139.6">E</text>
<text x="43.6" y="143.2">VEE</text>
<text x="58" y="143.2">S1</text>
<text x="58" y="139.6">S0</text>
<text x="63.7" y="141.4">10</text>
<text x="128.3" y="141.4">7</text>
<text x="131.8" y="139.6">E</text>
<text x="131.8" y="143.2">VEE</text>
<text x="146.2" y="143.2">S1</text>
<text x="146.2" y="139.6">S0</text>
<text x="151.9" y="141.4">10</text>
<text x="58" y="146.7">S2</text>
<text x="63.7" y="144.9">9</text>
<text x="146.2" y="146.7">S2</text>
<text x="151.9" y="144.9">9</text>
<text x="40.1" y="173.1">1</text>
<text x="128.3" y="173.1">1</text>
<text x="40.1" y="176.7">2</text>
<text x="43.6" y="174.9">Y4</text>
<text x="43.6" y="178.4">Y6</text>
<text x="58.2" y="178.4">Y2</text>
<text x="63.7" y="176.7">15</text>
<text x="128.3" y="176.7">2</text>
<text x="131.8" y="174.9">Y4</text>
<text x="131.8" y="178.4">Y6</text>
<text x="146.4" y="178.4">Y2</text>
<text x="151.9" y="176.7">15</text>
<text x="40.1" y="180.2">3</text>
<text x="40.1" y="183.7">4</text>
<text x="43.6" y="182">Z</text>
<text x="43.6" y="185.5">Y7</text>
<text x="58.2" y="185.5">Y0</text>
<text x="58.2" y="182">Y1</text>
<text x="63.7" y="183.7">13</text>
<text x="63.7" y="180.2">14</text>
<text x="128.3" y="180.2">3</text>
<text x="128.3" y="183.7">4</text>
<text x="131.8" y="182">Z</text>
<text x="131.8" y="185.5">Y7</text>
<text x="146.4" y="185.5">Y0</text>
<text x="146.4" y="182">Y1</text>
<text x="151.9" y="183.7">13</text>
<text x="151.9" y="180.2">14</text>
<text x="40.1" y="187.3">5</text>
<text x="40.1" y="190.8">6</text>
<text x="43.6" y="189">Y5</text>
<text x="58.2" y="189">Y3</text>
<text x="63.7" y="190.8">11</text>
<text x="63.7" y="187.3">12</text>
<text x="128.3" y="187.3">5</text>
<text x="128.3" y="190.8">6</text>
<text x="131.8" y="189">Y5</text>
<text x="146.4" y="189">Y3</text>
<text x="151.9" y="190.8">11</text>
<text x="151.9" y="187.3">12</text>
<text x="40.1" y="194.3">7</text>
<text x="43.6" y="192.5">E</text>
<text x="43.6" y="196.1">VEE</text>
<text x="58" y="196.1">S1</text>
<text x="58" y="192.5">S0</text>
<text x="63.7" y="197.8">9</text>
<text x="63.7" y="194.3">10</text>
<text x="128.3" y="194.3">7</text>
<text x="131.8" y="192.5">E</text>
<text x="131.8" y="196.1">VEE</text>
<text x="146.2" y="196.1">S1</text>
<text x="146.2" y="192.5">S0</text>
<text x="151.9" y="197.8">9</text>
<text x="151.9" y="194.3">10</text>
<text x="58" y="199.6">S2</text>
<text x="146.2" y="199.6">S2</text>
</g>
<g font-size="3.2" fill="#f00">
<text x="55.6" y="122">VCC</text>
<text x="63.7" y="120.2">16</text>
<text x="143.8" y="122">VCC</text>
<text x="151.9" y="120.2">16</text>
<text x="63.7" y="173.1">16</text>
<text x="151.9" y="173.1">16</text>
<text x="55.6" y="174.9">VCC</text>
<text x="143.8" y="174.9">VCC</text>
</g>
</svg>
